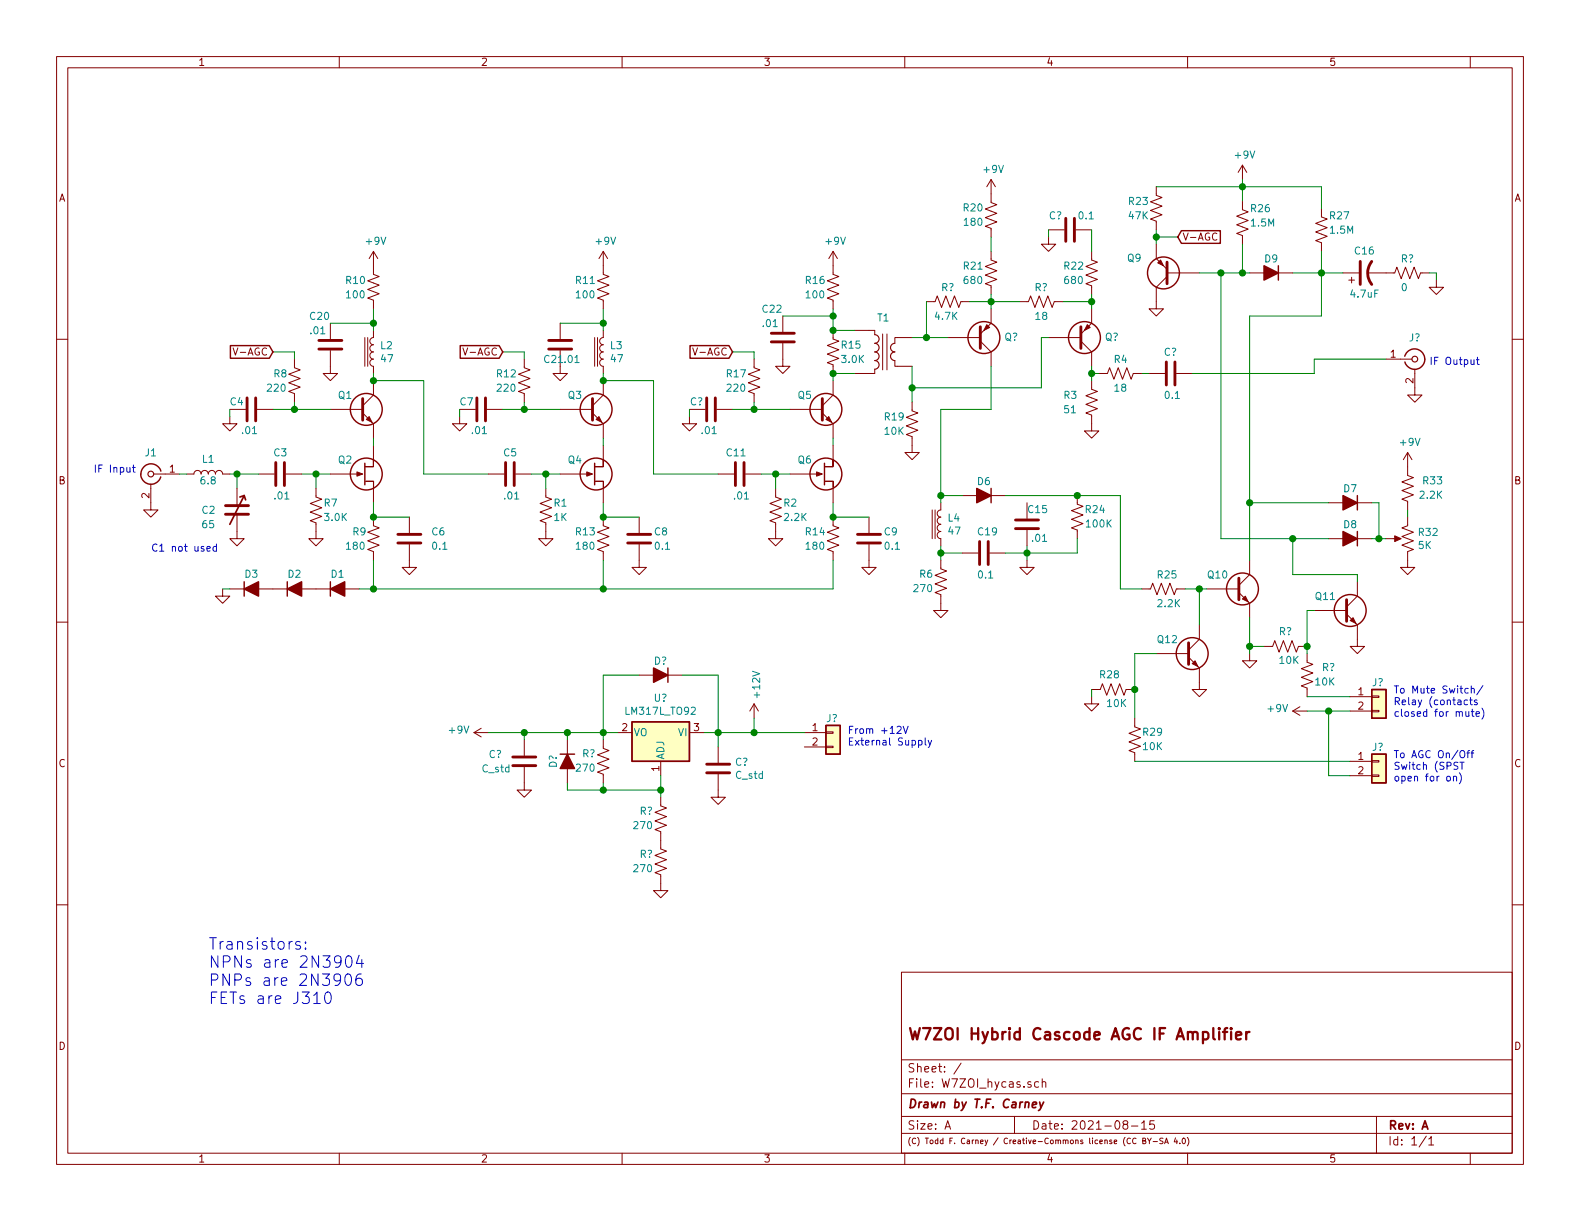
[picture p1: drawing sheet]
<svg xmlns="http://www.w3.org/2000/svg" width="279mm" height="216mm" viewBox="0 0 279 216" stroke-linecap="round" stroke-linejoin="round" font-family="sans-serif">
<g fill="none" stroke="#840000" stroke-width=".18">
<path d="M10 10h259.4v195.9h-259.4zM12 12h255.4v191.9h-255.4zM60 10v2M110 10v2M160 10v2M210 10v2M260 10v2M175.3 31.8v4l1 .4-2.1 .8 2.1 .7-2.1 .8 2.1 .7-2.1 .8 1.1 .4v1.5M175.3 31.8l-.8 1.2M175.3 31.8l.7 1.2M204.5 33v1.5l1 .4-2 .8 2 .7-2 .8 2 .8-2 .7 1 .4v1.5M219.7 35.6v1.5l1 .4-2 .7 2 .8-2 .8 2 .7-2 .8 1 .4v1.5"/>
<path d="M219.7 29.2v2.6M219.7 29.2l-.8 1.3M219.7 29.2l.8 1.3M233.7 36.8v1.6l1 .3-2 .8 2 .8-2 .7 2 .8-2 .7 1 .4v1.6M10 60h2M58.4 57.2v2.7M64.5 59.7v5.1M65 59.7v5.1M66 44.5v4l1.1 .4-2.1 .8 2.1 .7-2.1 .8 2.1 .7-2.1 .8 1 .4v1.5M66 58.4v1.3a.63 .63 0 0 0-.6 .6 .63 .63 0 0 0 .6 .7 .63 .63 0 0 0-.6 .6 .63 .63 0 0 0 .6 .6 .63 .63 0 0 0-.6 .7 .63 .63 0 0 0 .6 .6 .63 .63 0 0 0-.6 .6 .63 .63 0 0 0 .6 .7v1.2M66 44.5l-.7 1.2M66 44.5l.8 1.2"/>
<path d="M99.1 57.2v2.7M105.2 59.7v5.1M105.7 59.7v5.1M106.7 44.5v4l1 .4-2 .8 2 .7-2 .8 2 .7-2 .8 1 .4v1.5M106.7 58.4v1.3a.63 .63 0 0 0-.7 .6 .63 .63 0 0 0 .7 .7 .63 .63 0 0 0-.7 .6 .63 .63 0 0 0 .7 .6 .63 .63 0 0 0-.7 .7 .63 .63 0 0 0 .7 .6 .63 .63 0 0 0-.7 .6 .63 .63 0 0 0 .7 .7v1.2M106.7 44.5l-.8 1.2M106.7 44.5l.7 1.2M138.4 55.9v2.8M147.3 58.4v1.5l1 .4-2 .8 2 .7-2 .8 2 .8-2 .7 1 .4v1.5M147.3 44.5v4l1 .4-2 .8 2 .7-2 .8 2 .7-2 .8 1 .4v1.5M147.3 44.5l-.7 1.2M147.3 44.5l.8 1.2"/>
<path d="M151.1 58.4h3.6v.8M156.1 59.1v6.3M156.8 59.1v6.3M161.3 59.7h-3.1v1M163.8 53.3h1.6l.3-1 .8 2.1 .8-2.1 .7 2.1 .8-2.1 .7 2.1 .4-1.1h1.5M167.6 59.7h5.8M175.3 54.6v2.6l-1.9 1.9M175.3 44.5v1.5l1 .4-2.1 .7 2.1 .8-2.1 .7 2.1 .8-2.1 .8 1.1 .3v1.6M180.3 53.3h1.6l.3-1 .8 2.1 .8-2.1 .7 2.1 .8-2.1 .8 2.1 .3-1.1h1.6M185.4 41.9v1.3h1.3l-1.3 1.3-1.3-1.3h1.3M185.4 40.6h2.8M185.4 59.7h5.7"/>
<path d="M190.2 40.6h2.8M193 44.5v1.5l1.1 .4-2.1 .7 2.1 .8-2.1 .7 2.1 .8-2.1 .8 1 .3v1.6M193 54.6v2.6l-1.9 1.9M204.5 43.2v2.5l1.9 1.9M206.4 48.9l-1.9 1.9v3.8h1.2l-1.2 1.3-1.3-1.3h1.3M206.4 48.3h5.7M221 48.3h7.6M237.5 48.3h2.8M238.5 49.5h1M239 49v1M241.8 48.3h4.8l.4-1.1 .8 2.1 .7-2.1 .8 2.1 .8-2.1 .7 2.1 .4-1h1.5M254 49.5v1.3h1.3l-1.3 1.3-1.3-1.3h1.3"/>
<path d="M267.4 60h2M40.6 73.7v1.2h1.3l-1.3 1.3-1.2-1.3h1.2M40.6 72.4h2.8M45.5 72.4h2.8M52.1 63.5v1.5l1 .4-2 .8 2 .7-2 .8 2 .8-2 .7 1 .4v1.5M58.4 62v4h1.3l-1.3 1.3-1.3-1.3h1.3M58.4 72.4h5.7M64.1 73l1.9 1.9v2.6M66 67.3v2.6l-1.9 1.9M66 78.7v2.6M81.3 73.7v1.2h1.2l-1.2 1.3-1.3-1.3h1.3M81.3 72.4h2.8"/>
<path d="M86.1 72.4h2.8M92.7 63.5v1.5l1 .4-2 .8 2 .7-2 .8 2 .8-2 .7 1 .4v1.5M99.1 62v4h1.2l-1.2 1.3-1.3-1.3h1.3M99.1 72.4h5.7M104.8 73l1.9 1.9v2.6M106.7 67.3v2.6l-1.9 1.9M106.7 78.7v2.6M121.9 73.7v1.2h1.3l-1.3 1.3-1.3-1.3h1.3M121.9 72.4h2.8M126.7 72.4h2.8M133.3 63.5v1.5l1.1 .4-2.1 .8 2.1 .7-2.1 .8 2.1 .8-2.1 .7 1 .4v1.5M138.4 60.7v4.1h1.3l-1.3 1.2-1.2-1.2h1.2"/>
<path d="M139.7 72.4h5.7M145.4 73l1.9 1.9v2.6M147.3 67.3v2.6l-1.9 1.9M147.3 78.7v2.6M154.7 65.3v.7h-3.6M158.2 63.8v1h3.1M161.3 71.1v1.5l1 .4-2 .8 2 .7-2 .8 2 .8-2 .7 1 .4v2.8h1.3l-1.3 1.3-1.3-1.3h1.3M173.4 60.3l1.9 1.9v2.6M191.1 60.3l1.9 1.9v2.6M193 67.3v1.5l1.1 .4-2.1 .8 2.1 .7-2.1 .8 2.1 .8-2.1 .7 1 .4v2.8h1.3l-1.3 1.3-1.2-1.3h1.2M194.3 66h1.5l.4-1 .8 2.1 .7-2.1 .8 2.1 .8-2.1 .7 2.1 .4-1.1h1.5M203.2 66h2.8"/>
<path d="M208 66h2.8M245.1 63.5h4.6M250.2 65.3v4.6h1.3l-1.3 1.2-1.3-1.2h1.3M26.7 85.6v4.6h1.2l-1.2 1.2-1.3-1.2h1.3M27.2 83.8h4.5M33 83.8h1.3a.63 .63 0 0 1 .6-.6 .63 .63 0 0 1 .7 .6 .63 .63 0 0 1 .6-.6 .63 .63 0 0 1 .6 .6 .63 .63 0 0 1 .7-.6 .63 .63 0 0 1 .6 .6 .63 .63 0 0 1 .6-.6 .63 .63 0 0 1 .7 .6h1.2M41.9 90.9v4.4h1.3l-1.3 1.2-1.3-1.2h1.3M41.9 86.4v3M45.7 83.8h2.8M50.5 83.8h2.8M55.9 86.4v1.5l1 .4-2 .7 2 .8-2 .8 2 .7-2 .8 1 .4v2.8h1.2l-1.2 1.2-1.3-1.2h1.3M58.4 83.8h5.4"/>
<path d="M64.6 82.5l1.4 .1zM64.6 85.1h1.5zM66 81.2v1.3zM66 85.1l.1 1.1zM66 91.4v1.6l1.1 .3-2.1 .8 2.1 .8-2.1 .7 2.1 .8-2.1 .8 1 .3v1.6M66 86.4v2.5M72.4 96.3v4h1.3l-1.3 1.3-1.3-1.3h1.3M72.4 91.4v2.8M86.4 83.8h2.8M91.2 83.8h2.8M96.5 86.4v1.5l1 .4-2 .7 2 .8-2 .8 2 .7-2 .8 1 .4v2.8h1.3l-1.3 1.2-1.3-1.2h1.3M99.1 83.8h5.3"/>
<path d="M105.2 82.5l1.5 .1zM105.3 85.1h1.4zM106.7 81.2v1.3zM106.7 85.1v1.1zM106.7 91.4v1.6l1 .3-2 .8 2 .8-2 .7 2 .8-2 .8 1 .3v1.6M106.7 86.4v2.5M113 96.3v4h1.3l-1.3 1.3-1.2-1.3h1.2M113 91.4v2.8M127 83.8h2.8M131.8 83.8h2.8M137.2 86.4v1.5l1 .4-2.1 .7 2.1 .8-2.1 .8 2.1 .7-2.1 .8 1.1 .4v2.8h1.2l-1.2 1.2-1.3-1.2h1.3M139.7 83.8h5.3"/>
<path d="M145.9 82.5l1.4 .1zM145.9 85.1h1.4zM147.3 81.2v1.3zM147.3 85.1v1.1zM147.3 91.4v1.6l1 .3-2 .8 2 .8-2 .7 2 .8-2 .8 1 .3v1.6M147.3 86.4v2.5M153.7 96.3v4h1.2l-1.2 1.3-1.3-1.3h1.3M153.7 91.4v2.8M164.8 90.2v5.1M165.4 90.2v5.1M166.4 88.9v1.3a.63 .63 0 0 0-.7 .6 .63 .63 0 0 0 .7 .6 .63 .63 0 0 0-.7 .7 .63 .63 0 0 0 .7 .6 .63 .63 0 0 0-.7 .6 .63 .63 0 0 0 .7 .7 .63 .63 0 0 0-.7 .6 .63 .63 0 0 0 .7 .7v1.2M166.4 99.1v1.5l1 .4-2 .7 2 .8-2 .8 2 .7-2 .8 1 .4v2.8h1.2l-1.2 1.2-1.3-1.2h1.3"/>
<path d="M170.2 97.8h2.8M170.2 87.6h7.6M175 97.8h2.8M181.6 99.1v1.2h1.3l-1.3 1.3-1.3-1.3h1.3M181.6 88.9v2.8M181.6 93.7v2.8M190.5 87.6v1.6l1 .3-2 .8 2 .8-2 .7 2 .8-2 .7 1 .4v1.6M221 99.1v2.5l-1.9 1.9M234.9 88.9h7.7M234.9 95.3h7.7M245.1 95.3h2.3M248.9 80v4.1l1 .4-2 .7 2 .8-2 .7 2 .8-2 .8 1 .3v1.6"/>
<path d="M248.9 91.4v1.6l-1 .3 2 .8-2 .8 2 .7-2 .8 2 .8-1 .3v2.8h1.3l-1.3 1.3-1.3-1.3h1.3M248.9 80l-.7 1.3M248.9 80l.8 1.3M10 110h2M39.4 104.1v1.3h-1.3l1.3 1.3 1.2-1.3h-1.2M40.6 104.1h22.9M113 119.4h7.6M201.9 104.1h1.6l.3-1 .8 2.1 .8-2.1 .7 2.1 .8-2.1 .7 2.1 .4-1.1h1.5M204.5 115.6h5.7M210.2 116.2l1.9 1.9v3.8h1.3l-1.3 1.3-1.3-1.3h1.3M212.1 110.5v2.5l-1.9 1.9M213.4 104.1h5.7"/>
<path d="M219.1 104.8l1.9 1.9v2.5M221 115.6v1.2h1.2l-1.2 1.3-1.3-1.3h1.3M223.5 114.3h1.5l.4-1 .8 2 .7-2 .8 2 .8-2 .7 2 .4-1h1.5M231.1 115.6v1.5l1.1 .4-2.1 .7 2.1 .8-2.1 .8 2.1 .7-2.1 .8 1 .4v1.5M232.4 108h5.7M238.1 108.6l1.9 1.9v3.8h1.3l-1.3 1.3-1.2-1.3h1.2M240 102.9v2.5l-1.9 1.9M267.4 110h2M83.8 129.5h2.6M83.8 129.5l1.3 .8M85.1 128.8l-1.3 .7M92.7 135.6v4.1h1.3l-1.3 1.3-1.3-1.3h1.3"/>
<path d="M92.7 130.8v2.8M100.3 130.8v7.6M106.7 130.8v1.5l1 .4-2 .8 2 .7-2 .8 2 .8-2 .7 1 .4v1.5M109.2 129.5h2.6M116.8 134.6v2.6M121.9 129.5h2.6M127 136.9v4.1h1.3l-1.3 1.2-1.3-1.2h1.3M127 132.1v2.8M133.3 124.5l-.7 1.2M133.3 124.5v2.5M133.3 124.5l.8 1.2M142.2 129.5h3.8"/>
<path d="M142.2 132.1h3.8M146 132h1.3v.2h-1.3zM146 129.4h1.3v.3h-1.3zM193 121.9h1.6l.3-1 .8 2 .8-2 .7 2 .8-2 .8 2 .3-1h1.6M193 123.2v1.3h1.3l-1.3 1.2-1.2-1.2h1.2M200.7 127v1.5l1 .4-2.1 .8 2.1 .7-2.1 .8 2.1 .8-2.1 .7 1.1 .4v1.5M228.6 125.7h2.5M228.6 125.7l1.3 .8M229.9 125l-1.3 .7M238.8 123.2h3.8M238.8 125.7h3.8M238.8 134.6h3.8"/>
<path d="M238.8 137.2h3.8M242.6 125.6h1.2v.3h-1.2zM242.6 123.1h1.2v.2h-1.2zM242.6 137h1.2v.3h-1.2zM242.6 134.5h1.2v.2h-1.2zM10 160h2M116.8 141v1.5l1.1 .4-2.1 .7 2.1 .8-2.1 .8 2.1 .7-2.1 .8 1 .4v3l1.1 .4-2.1 .8 2.1 .7-2.1 .8 2.1 .7-2.1 .8 1 .4v2.8h1.3l-1.3 1.3-1.2-1.3h1.2M267.4 160h2M159.4 171.9h108v32h-108zM159.4 197.4h108M159.4 193.4h108M159.4 187.4h108"/>
<path d="M167.1 199.7l.5-1.5 .5 1.5M167.2 199.2h.8M170 188l-1.3 1.9M179.4 197.4v3M183.7 191.3h-.5l-.2 .2v.6l.2 .2 .5-.1M184.3 191.4l.2-.1h.4v1M184.3 190.8v1.5M198.9 198.8l-.3-.3 .1-.2a.48 .48 0 0 1 .6-.1l.1 .3-.1 .3-.6 .1a.48 .48 0 0 0 0 .6l.2 .2 .5-.2v-.4l-.2-.3M200.1 199.1h1.1M201.9 198.6l.4-.4v1.5M201.9 199.7h.8M204.1 198.2h-.7l-.1 .7 .2-.1h.5l.2 .2-.1 .5-.2 .2-.6-.2"/>
<path d="M243.4 197.4v6.5M60 203.9v2M110 203.9v2M159.4 200.4h108M160 203.9v2M200.9 201.3h-.1a.44 .44 0 0 0-.5 .4 .44 .44 0 0 0 .6 .4M202.1 201.7h.4v-.4l-.4-.1v1h.3l.2-.3-.2-.2M202.9 201.2l.4 .6 .3-.6M203.3 201.8v.4M203.9 201.9h.8M205.7 201.3h-.6a.41 .41 0 0 0 .5 .6v.3h-.5M205.9 202.2l.4-1 .3 1"/>
<path d="M206 202h.5M207.9 201.2l-.3 .7h.7M208.1 201.6v.6M208.6 202.1v.1M209.1 201.3l.2-.1a.48 .48 0 0 1 .3 .6 .48 .48 0 0 1-.4 .4l-.2-.3zM210 201.1a1.13 1.13 0 0 1 0 1.5M210 203.9v2M252.2 200.9l-1.2 1.9M252.7 201.4l.4-.4v1.5M252.7 202.5h.8M260 203.9v2"/>
</g>
<path d="M43.2 87.6l-2.6 5.1M43.2 87.6l-.8 .3M43.2 87.6l.2 .8M182.6 195.4l.7-.2v-.3h-.6l-.2 .8 .2 .2 .5-.1M183.8 194.9l.3 1M184.6 194.9l-.7 1.3-.3 .2" fill="none" stroke="#840000" stroke-width=".3"/>
<path d="M215.6 181.8l-.1 .1 .1 .1 .1-.1-.1-.1v.2M215.6 182.5v1.3M216.3 182.5h.7M217 181.8l-.4 .1v.2v1.7M217.7 181.8l-.1 .1 .1 .1 .1-.1-.1-.1v.2M217.7 182.5v1.3M218.6 183.1l.9-.2-.1-.4h-.6h-.2v.3v.9l.2 .1 .6-.1M220.4 182.5v1.3M221 182.5a.49 .49 0 0 0-.6 .4" fill="none" stroke="#840000" stroke-width=".41"/>
<g fill="none" stroke="#840000" stroke-width=".51">
<path d="M188.5 38.6v4.1M190 38.6v4.1M136.4 58.9h4.1M173.4 57.8v3.8M191.1 57.8v3.8M206.4 46.4v3.8M240.5 46.2v4.1M242.6 46.2a3.3 3.3 0 0 0 0 4.1M43.7 70.4v4M45.2 70.4v4M56.4 61.7h4.1M56.4 60.2h4.1"/>
<path d="M64.1 70.5v3.8M84.3 70.4v4M85.9 70.4v4M97 61.7h4.1M97 60.2h4.1M104.8 70.5v3.8M125 70.4v4M126.5 70.4v4M136.4 60.5h4.1M145.4 70.5v3.8M206.2 64v4.1M207.8 64v4.1"/>
<path d="M39.9 90.9h4M39.9 89.4h4M48.8 81.8v4.1M50.3 81.8v4.1M70.4 96h4M70.4 94.5h4M89.4 81.8v4.1M90.9 81.8v4.1M111 96h4.1M111 94.5h4.1M130 81.8v4.1M131.6 81.8v4.1"/>
<path d="M151.6 96h4.1M151.6 94.5h4.1M173.2 95.8v4M174.8 95.8v4M179.6 91.9h4M179.6 93.5h4M210.2 113.7v3.8M219.1 102.2v3.8M238.1 106v3.9M90.7 135.4h4M90.7 133.9h4M125 136.7h4"/>
<path d="M125 135.1h4"/>
</g>
<g fill="none" stroke="#840000" stroke-width=".25">
<path d="M208.9 40.8h6.9v2.2h-6.9l-.6-1.1zM226.1 47v2.5M40.7 61.1h6.9l.7 1.1-.7 1.1h-6.9zM81.4 61.1h6.9l.6 1.1-.6 1.1h-6.9zM122 61.1h6.9l.6 1.1-.6 1.1h-6.9zM248.4 63a1.8 1.8 0 0 1 2.8-1 1.8 1.8 0 0 1 0 2.9 1.8 1.8 0 0 1-2.8-.9M24.9 83.8a1.8 1.8 0 0 0 1.5 1.8 1.8 1.8 0 0 0 2-1.3M28.4 83.3a1.8 1.8 0 0 0-1.9-1.3 1.8 1.8 0 0 0-1.6 1.8M64.5 81.9v3.8M105.2 81.9v3.8M145.8 81.9v3.8M175.3 86.4v2.5"/>
<path d="M240 87.6v2.6M240 94v2.5M43.2 102.9v2.5M50.8 102.9v2.5M58.4 102.9v2.5M118.1 118.1v2.6M99.1 133.4h2.5M111.8 127.6h10.1v7h-10.1zM146 128.3h2.6v5.1h-2.6zM242.6 121.9h2.5v5.1h-2.5zM242.6 133.4h2.5v5h-2.5z"/>
<circle cx="174" cy="59.7" r="2.82"/>
<circle cx="191.8" cy="59.7" r="2.82"/>
<circle cx="205.7" cy="48.3" r="2.82"/>
<circle cx="64.8" cy="72.4" r="2.82"/>
<circle cx="105.4" cy="72.4" r="2.82"/>
<circle cx="146" cy="72.4" r="2.82"/>
<circle cx="64.8" cy="83.8" r="2.82"/>
<circle cx="105.4" cy="83.8" r="2.82"/>
<circle cx="146" cy="83.8" r="2.82"/>
<circle cx="210.8" cy="115.6" r="2.82"/>
<circle cx="219.7" cy="104.1" r="2.82"/>
<circle cx="238.8" cy="107.9" r="2.82"/>
</g>
<g fill="none" stroke="#840000" stroke-width=".2">
<path d="M154.7 59.2a.76 .76 0 0 1 .7 .7 .76 .76 0 0 1-.7 .8 .76 .76 0 0 1 .7 .8 .76 .76 0 0 1-.7 .7 .76 .76 0 0 1 .7 .8 .76 .76 0 0 1-.7 .8 .76 .76 0 0 1 .7 .7 .76 .76 0 0 1-.7 .8M158.2 60.7a.76 .76 0 0 0-.7 .8 .76 .76 0 0 0 .7 .7 .76 .76 0 0 0-.7 .8 .76 .76 0 0 0 .7 .8"/>
<circle cx="250.2" cy="63.5" r=".51"/>
<circle cx="26.7" cy="83.8" r=".51"/>
</g>
<g fill="#840000" stroke="#840000" stroke-width=".25">
<path d="M172.7 86.4l2.6 1.2-2.6 1.3z"/>
<path d="M58.4 104.1l2.6-1.2v2.5z"/>
<path d="M50.8 104.1l2.5-1.2v2.5z"/>
<path d="M43.2 104.1l2.5-1.2v2.5z"/>
<path d="M115.6 118.1l2.5 1.3-2.5 1.3z"/>
<path d="M100.3 133.4l1.3 2.5h-2.5z"/>
<path d="M223.5 47l2.6 1.3-2.6 1.2z"/>
<path d="M237.5 87.6l2.5 1.3-2.5 1.3z"/>
<path d="M237.5 94l2.5 1.3-2.5 1.2z"/>
</g>
<g fill="#840000" stroke="#840000" stroke-width=".18">
<path d="M219.7 105.9l.5-.5 .5 1z"/>
<path d="M210.8 117.3l.5-.5 .5 1.1z"/>
<path d="M174.5 57.4l.5 .5-1 .5z"/>
<path d="M192.3 57.4l.5 .5-1 .5z"/>
<path d="M204.7 46.5l.5-.5 .5 1z"/>
<path d="M238.8 109.7l.5-.5 .5 1z"/>
<path d="M63.1 83.4l1 .4-1 .4z"/>
<path d="M246.6 94.7l1.2 .6-1.2 .5z"/>
<path d="M146 74.2l.6-.5 .5 1z"/>
<path d="M144.4 83.4l1 .4-1 .4z"/>
<path d="M105.9 73.7l.5 1-1-.5z"/>
<path d="M103.8 83.4l1 .4-1 .4z"/>
<path d="M65.3 73.7l.5 1-1-.5z"/>
</g>
<g fill="#ffffc2" stroke="#ffffc2" stroke-width=".18">
<path d="M242.6 121.9h2.5v5.1h-2.5z"/>
<path d="M111.8 127.6h10.1v7h-10.1z"/>
<path d="M146 128.3h2.6v5.1h-2.6z"/>
<path d="M242.6 133.4h2.5v5h-2.5z"/>
</g>
<g fill="none" stroke="#008400" stroke-width=".18">
<path d="M204.5 33h29.2v3.8M219.7 31.8v3.8M58.4 57.2h7.6M66 54.6v3.8M99.1 57.2h7.6M106.7 54.6v3.8M138.4 55.9h8.9M147.3 54.6v3.8h3.8M161.3 59.7h6.3M163.8 53.3v6.4M171.4 53.3h8.9M175.3 41.9v2.6"/>
<path d="M175.3 52.1v2.5M185.4 40.6v1.3M185.4 59.7h-1.3v8.9h-22.8M188 53.3h5M193 40.6v3.9M193 52.1v2.5M204.5 40.6v2.6M204.5 41.9h3.8M212.1 48.3h8.9M215.9 48.3v47h19M219.7 43.2v5.1M228.6 48.3h8.9"/>
<path d="M233.7 44.5v11.4h-12.7v43.2M252.7 48.3h1.3v1.2M40.6 72.4v1.3M48.3 72.4h10.1M48.3 62.2h3.8v1.3M52.1 71.1v1.3M66 66v1.3h8.9v16.5h11.5M66 77.5v1.2M81.3 72.4v1.3M88.9 72.4h10.2M88.9 62.2h3.8v1.3M92.7 71.1v1.3"/>
<path d="M106.7 66v1.3h8.9v16.5h11.4M106.7 77.5v1.2M121.9 72.4v1.3M129.5 72.4h10.2M129.5 62.2h3.8v1.3M133.3 71.1v1.3M147.3 77.5v1.2M151.1 66h-3.8v1.3M161.3 64.8v6.3M175.3 64.8v7.6h-8.9v16.5M193 64.8v2.5M193 66h1.3"/>
<path d="M201.9 66h1.3M245.1 63.5h-12.7v2.5h-21.6M31.7 83.8h1.3M40.6 83.8h5.1M41.9 83.8v2.6M53.3 83.8h5.1M55.9 83.8v2.6M66 88.9v2.5h6.4M66 99.1v5M94 83.8h5.1M96.5 83.8v2.6M106.7 88.9v2.5h6.3"/>
<path d="M106.7 99.1v5M134.6 83.8h5.1M137.2 83.8v2.6M147.3 99.1v5h-83.8M147.3 88.9v2.5h6.4M166.4 96.5v2.6M166.4 97.8h3.8M166.4 87.6h3.8M177.8 87.6h20.3v16.5h3.8M181.6 96.5v2.6M190.5 95.3v2.5h-12.7M221 88.9h13.9"/>
<path d="M228.6 95.3v6.3h11.4v1.3M242.6 95.3h2.5M242.6 88.9h1.2v6.4M248.9 90.2v1.2M39.4 104.1h1.2M113 119.4h-6.3v11.4M120.6 119.4h6.4v12.7M204.5 115.6h-3.8v11.4M209.5 104.1h3.9M212.1 104.1v6.4M221 109.2v6.4M221 114.3h2.5"/>
<path d="M232.4 108h-1.3v7.6M86.4 129.5h22.8M92.7 129.5v1.3M100.3 138.4v1.3h16.5M100.3 129.5v1.3M106.7 138.4v1.3M116.8 137.2v3.8M124.5 129.5h17.7M133.3 127v2.5M193 121.9v1.3M200.7 134.6h38.1M231.1 125.7h7.7"/>
<path d="M231.1 123.2h7.7M234.9 125.7v11.5h3.9"/>
</g>
<g fill="none" stroke="#0000c2" stroke-width=".18">
<path d="M261.1 63.6h.5M261.3 63.2v1.1l.3 .1M23.4 82.7h.5M23.6 82.2v1.1l.3 .2M36.6 97l.6-.1-.1-.2-.3-.1-.2 .2 .1 .6h.4M38.3 96.7l-.4-.1-.2 .3 .1 .5h.5M38.3 96.2v1.3M158.6 128.5l.5-.1 .2 .1 .1 .3-.1 .2-.7 .7h.8M159.7 128.4l.4 1.3 .5-1.3M162.4 131l.4-.1 .2 .2-.1 .6h-.5M163.6 130.5v1.1l.2 .1M164.1 130.9l.3 .8"/>
<path d="M164.7 130.9l-.4 1.2-.2 .1M255.9 137.3h.3l.3 .2-.1 .5-.3 .1-.2-.1zM257 137.4l.2-.1h.3l.1 .8M257 137.3v.8M258.1 136.7a1.47 1.47 0 0 1 0 1.9M258.2 134.8h.7M258.5 134.8v1.2M259.2 125.8l.1 .8 .3 .1 .1-.2M259.4 133.1h.5M259.5 123.8h-.3l-.3 .2 .1 .6h.5M259.7 125.8v.9M259.9 132.7l-.3 .2v1.1"/>
<path d="M259.9 123.8h.4M260 123.3v1.1l.3 .2M260.1 133.1h.5M260.2 121.8l.1-.1 .4 .1v.8M260.2 121.3v1.3M260.2 125.8h.5M260.3 125.4v1.1l.4 .2M260.6 132.7l-.3 .2v1.1M261 126.2l.6-.1v-.2l-.4-.1-.2 .2 .1 .6h.5M261.2 123.8h-.3l-.2 .2 .1 .1 .4 .2v.3h-.5M262.1 125.2a1.47 1.47 0 0 1 0 2M262.2 121.2l-1.1 1.7"/>
<path d="M53.1 166.6a.49 .49 0 0 0-.8 .2l.1 .3 .5 .1 .3 .2-.1 .3-.2 .1-.6-.1M54 167.6l.1 .1-.1 .1-.1-.1 .1-.1v.2M54 166.6l.1 .1-.1 .1-.1-.1 .1-.1v.2M55.5 177.4h1.1M57.6 175.6a.49 .49 0 0 1 .5-.2 .49 .49 0 0 1 .4 .4 1.07 1.07 0 0 1-.6 1.6 1.28 1.28 0 0 1-.3-1.8zM61.2 172.4a.49 .49 0 0 1 .5-.2 .49 .49 0 0 1 .4 .4 1.07 1.07 0 0 1-.6 1.6 1.28 1.28 0 0 1-.3-1.8zM61.3 169.2a.49 .49 0 0 1 .5-.2 .49 .49 0 0 1 .4 .4 1.07 1.07 0 0 1-.6 1.6 1.28 1.28 0 0 1-.3-1.8zM63.5 168.9l-.5 1.5h1.3M63.9 172.2a.83 .83 0 0 0-1 .9v.7l.2 .3 .6 .1 .3-.2 .1-.6-.2-.3-.6-.1-.4 .4M64 169.7v1.3"/>
</g>
<g fill="#008400" stroke="#008400" stroke-width=".25">
<circle cx="100.3" cy="129.5" r=".51"/>
<circle cx="147.3" cy="58.4" r=".51"/>
<circle cx="181.6" cy="97.8" r=".51"/>
<circle cx="96.5" cy="83.8" r=".51"/>
<circle cx="106.7" cy="129.5" r=".51"/>
<circle cx="116.8" cy="139.7" r=".51"/>
<circle cx="106.7" cy="67.3" r=".51"/>
<circle cx="106.7" cy="139.7" r=".51"/>
<circle cx="190.5" cy="87.6" r=".51"/>
<circle cx="66" cy="67.3" r=".51"/>
<circle cx="200.7" cy="121.9" r=".51"/>
<circle cx="127" cy="129.5" r=".51"/>
<circle cx="147.3" cy="55.9" r=".51"/>
<circle cx="92.7" cy="129.5" r=".51"/>
<circle cx="133.4" cy="129.5" r=".51"/>
<circle cx="212.1" cy="104.1" r=".51"/>
<circle cx="133.4" cy="72.4" r=".51"/>
<circle cx="219.7" cy="48.3" r=".51"/>
<circle cx="243.8" cy="95.3" r=".51"/>
<circle cx="163.8" cy="59.7" r=".51"/>
<circle cx="92.7" cy="72.4" r=".51"/>
<circle cx="215.9" cy="48.3" r=".51"/>
<circle cx="175.3" cy="53.3" r=".51"/>
<circle cx="221" cy="88.9" r=".51"/>
<circle cx="166.4" cy="87.6" r=".51"/>
<circle cx="166.4" cy="97.8" r=".51"/>
<circle cx="52.1" cy="72.4" r=".51"/>
<circle cx="231.1" cy="114.3" r=".51"/>
<circle cx="66" cy="91.4" r=".51"/>
<circle cx="106.7" cy="57.2" r=".51"/>
<circle cx="233.7" cy="48.3" r=".51"/>
<circle cx="66" cy="104.1" r=".51"/>
<circle cx="221" cy="114.3" r=".51"/>
<circle cx="147.3" cy="66" r=".51"/>
<circle cx="106.7" cy="104.1" r=".51"/>
<circle cx="161.3" cy="68.6" r=".51"/>
<circle cx="228.6" cy="95.3" r=".51"/>
<circle cx="235" cy="125.7" r=".51"/>
<circle cx="219.7" cy="33" r=".51"/>
<circle cx="41.9" cy="83.8" r=".51"/>
<circle cx="106.7" cy="91.4" r=".51"/>
<circle cx="137.2" cy="83.8" r=".51"/>
<circle cx="193" cy="53.3" r=".51"/>
<circle cx="66" cy="57.2" r=".51"/>
<circle cx="55.9" cy="83.8" r=".51"/>
<circle cx="193" cy="66" r=".51"/>
<circle cx="204.5" cy="41.9" r=".51"/>
<circle cx="147.3" cy="91.4" r=".51"/>
</g>
<g font-size="2.8" fill="#0000c2">
<text x="36.8" y="167.9">Transistors:</text>
<text x="36.8" y="171.1">NPNs are 2N3904</text>
<text x="36.8" y="174.3">PNPs are 2N3906</text>
<text x="36.8" y="177.5">FETs are J310</text>
</g>
<text font-size="2.8" fill="#840000" x="160.4" y="183.9">W7ZOI Hybrid Cascode AGC IF Amplifier</text>
<g font-size="2.1" fill="#840000">
<text x="160.4" y="189.6">Sheet: /</text>
<text x="160.4" y="195.9">Drawn by T.F. Carney</text>
<text x="160.4" y="192.3">File: W7ZOI_hycas.sch</text>
<text x="160.4" y="199.7">Size: A</text>
<text x="182.4" y="199.7">Date: 2021-08-15</text>
<text x="245.4" y="199.7">Rev: A</text>
<text x="245.4" y="202.5">Id: 1/1</text>
</g>
<g font-size="1.8" fill="#840000">
<text x="35" y="11.6">1</text>
<text x="85" y="11.6">2</text>
<text x="135" y="11.6">3</text>
<text x="185" y="11.6">4</text>
<text x="235" y="11.6">5</text>
<text x="10.4" y="35.6">A</text>
<text x="267.8" y="35.6">A</text>
<text x="209.1" y="42.5">V-AGC</text>
<text x="41.8" y="62.9">V-AGC</text>
<text x="82.4" y="62.9">V-AGC</text>
<text x="123.1" y="62.9">V-AGC</text>
<text x="245.9" y="63.2">1</text>
<text x="249.9" y="67.8" transform="rotate(-90 249.9 67.8)">2</text>
<text x="30" y="83.6">1</text>
<text x="10.4" y="85.6">B</text>
<text x="26.4" y="88.1" transform="rotate(-90 26.4 88.1)">2</text>
<text x="267.8" y="85.6">B</text>
<text x="240.2" y="122.9">1</text>
<text x="240.2" y="125.5">2</text>
<text x="110" y="129.3">2</text>
<text x="122.7" y="129.3">3</text>
<text x="143.7" y="129.3">1</text>
<text x="143.7" y="131.8">2</text>
<text x="10.4" y="135.6">C</text>
<text x="116.6" y="136.4" transform="rotate(-90 116.6 136.4)">1</text>
<text x="240.2" y="134.4">1</text>
<text x="240.2" y="136.9">2</text>
<text x="267.8" y="135.6">C</text>
<text x="10.4" y="185.6">D</text>
<text x="267.8" y="185.6">D</text>
<text x="35" y="205.5">1</text>
<text x="85" y="205.5">2</text>
<text x="135" y="205.5">3</text>
<text x="185" y="205.5">4</text>
<text x="235" y="205.5">5</text>
</g>
<g font-size="1.8" fill="#008484">
<text x="218.5" y="28">+9V</text>
<text x="174" y="30.6">+9V</text>
<text x="170.4" y="37.4">R20</text>
<text x="170.6" y="39.9">180</text>
<text x="185.5" y="38.8">C?</text>
<text x="190.9" y="38.8">0.1</text>
<text x="199.7" y="36.2">R23</text>
<text x="199.7" y="38.8">47K</text>
<text x="221.3" y="37.5">R26</text>
<text x="221.3" y="40.1">1.5M</text>
<text x="235.2" y="38.8">R27</text>
<text x="235.3" y="41.3">1.5M</text>
<text x="64.8" y="43.3">+9V</text>
<text x="105.5" y="43.3">+9V</text>
<text x="146.1" y="43.3">+9V</text>
<text x="170.5" y="47.7">R21</text>
<text x="188.2" y="47.7">R22</text>
<text x="199.4" y="46.3">Q9</text>
<text x="223.7" y="46.4">D9</text>
<text x="239.6" y="45">C16</text>
<text x="247.7" y="46.4">R?</text>
<text x="61.2" y="50.2">R10</text>
<text x="61.4" y="52.8">100</text>
<text x="101.9" y="50.2">R11</text>
<text x="102" y="52.8">100</text>
<text x="142.5" y="50.2">R16</text>
<text x="142.6" y="52.8">100</text>
<text x="166.4" y="51.5">R?</text>
<text x="170.6" y="50.2">680</text>
<text x="183" y="51.5">R?</text>
<text x="188.4" y="50.2">680</text>
<text x="239" y="52.6">4.7uF</text>
<text x="247.9" y="51.5">0</text>
<text x="54.9" y="56.6">C20</text>
<text x="55" y="59.1">.01</text>
<text x="134.9" y="55.3">C22</text>
<text x="135" y="57.8">.01</text>
<text x="155.2" y="56.8">T1</text>
<text x="165.5" y="56.6">4.7K</text>
<text x="183.2" y="56.6">18</text>
<text x="67.3" y="61.7">L2</text>
<text x="67.5" y="64.1">47</text>
<text x="96.3" y="64.2">C21</text>
<text x="99.9" y="64.2">.01</text>
<text x="108" y="61.7">L3</text>
<text x="108.1" y="64.1">47</text>
<text x="148.9" y="61.6">R15</text>
<text x="148.9" y="64.2">3.0K</text>
<text x="177.6" y="60.2">Q?</text>
<text x="195.4" y="60.2">Q?</text>
<text x="197.1" y="64.2">R4</text>
<text x="205.8" y="62.9">C?</text>
<text x="249.2" y="60.4">J?</text>
<text x="40.7" y="71.7">C4</text>
<text x="47.4" y="69.3">220</text>
<text x="48.5" y="66.7">R8</text>
<text x="59.9" y="70.5">Q1</text>
<text x="81.4" y="71.7">C7</text>
<text x="87.9" y="66.7">R12</text>
<text x="88" y="69.3">220</text>
<text x="100.5" y="70.5">Q3</text>
<text x="122" y="71.7">C?</text>
<text x="128.5" y="66.7">R17</text>
<text x="128.7" y="69.3">220</text>
<text x="141.1" y="70.5">Q5</text>
<text x="188.2" y="70.5">R3</text>
<text x="197.2" y="69.3">18</text>
<text x="206.1" y="70.5">0.1</text>
<text x="42.9" y="76.8">.01</text>
<text x="83.5" y="76.8">.01</text>
<text x="124.2" y="76.8">.01</text>
<text x="156.5" y="74.3">R19</text>
<text x="156.5" y="76.9">10K</text>
<text x="188.3" y="73.1">51</text>
<text x="25.7" y="80.7">J1</text>
<text x="35.8" y="81.8">L1</text>
<text x="48.5" y="80.7">C3</text>
<text x="59.9" y="82">Q2</text>
<text x="89.1" y="80.7">C5</text>
<text x="100.5" y="82">Q4</text>
<text x="128.5" y="80.7">C11</text>
<text x="141.1" y="82">Q6</text>
<text x="247.7" y="78.8">+9V</text>
<text x="35.6" y="85.6">6.8</text>
<text x="48.6" y="88.3">.01</text>
<text x="57.4" y="89.6">R7</text>
<text x="89.3" y="88.3">.01</text>
<text x="98" y="89.6">R1</text>
<text x="129.9" y="88.3">.01</text>
<text x="138.6" y="89.6">R2</text>
<text x="172.9" y="85.8">D6</text>
<text x="237.6" y="87">D7</text>
<text x="251.2" y="88.2">2.2K</text>
<text x="251.7" y="85.6">R33</text>
<text x="35.8" y="90.9">C2</text>
<text x="35.9" y="93.4">65</text>
<text x="57.5" y="92.1">3.0K</text>
<text x="62.4" y="94.7">R9</text>
<text x="76.4" y="94.7">C6</text>
<text x="98" y="92.1">1K</text>
<text x="101.9" y="94.7">R13</text>
<text x="115.8" y="94.7">C8</text>
<text x="138.8" y="92.1">2.2K</text>
<text x="142.5" y="94.7">R14</text>
<text x="156.4" y="94.7">C9</text>
<text x="167.7" y="92.2">L4</text>
<text x="167.8" y="94.5">47</text>
<text x="173" y="94.7">C19</text>
<text x="181.9" y="90.7">C15</text>
<text x="182.6" y="95.8">.01</text>
<text x="192" y="90.7">R24</text>
<text x="192.2" y="93.3">100K</text>
<text x="237.6" y="93.4">D8</text>
<text x="250.9" y="94.8">R32</text>
<text x="61.4" y="97.2">180</text>
<text x="76.6" y="97.2">0.1</text>
<text x="102" y="97.2">180</text>
<text x="115.9" y="97.2">0.1</text>
<text x="142.6" y="97.2">180</text>
<text x="156.6" y="97.2">0.1</text>
<text x="250.9" y="97.1">5K</text>
<text x="43.3" y="102.2">D3</text>
<text x="51" y="102.2">D2</text>
<text x="58.6" y="102.2">D1</text>
<text x="161.7" y="104.7">270</text>
<text x="162.7" y="102.2">R6</text>
<text x="173.1" y="102.3">0.1</text>
<text x="204.7" y="102.3">R25</text>
<text x="204.8" y="107.4">2.2K</text>
<text x="213.6" y="102.3">Q10</text>
<text x="232.7" y="106.1">Q11</text>
<text x="204.7" y="113.7">Q12</text>
<text x="226.2" y="112.3">R?</text>
<text x="115.6" y="117.5">D?</text>
<text x="194.6" y="119.9">R28</text>
<text x="226.3" y="117.4">10K</text>
<text x="233.8" y="118.7">R?</text>
<text x="115.6" y="124.1">U?</text>
<text x="134.4" y="123.2" transform="rotate(-90 134.4 123.2)">+12V</text>
<text x="195.8" y="125">10K</text>
<text x="224.3" y="125.9">+9V</text>
<text x="232.7" y="121.2">10K</text>
<text x="242.6" y="121.3">J?</text>
<text x="79.5" y="129.7">+9V</text>
<text x="110.8" y="126.4">LM317L_TO92</text>
<text x="112" y="130.2">VO</text>
<text x="120" y="130.2">VI</text>
<text x="146.1" y="127.7">J?</text>
<text x="202.2" y="130.1">R29</text>
<text x="85.3" y="136.6">C_std</text>
<text x="86.4" y="134">C?</text>
<text x="98.5" y="135.8" transform="rotate(-90 98.5 135.8)">D?</text>
<text x="102" y="136.4">270</text>
<text x="103" y="133.9">R?</text>
<text x="117.5" y="134.4" transform="rotate(-90 117.5 134.4)">ADJ</text>
<text x="130" y="135.4">C?</text>
<text x="130.1" y="137.7">C_std</text>
<text x="202.2" y="132.6">10K</text>
<text x="242.6" y="132.8">J?</text>
<text x="112.2" y="146.6">270</text>
<text x="113.1" y="144.1">R?</text>
<text x="112.2" y="154.2">270</text>
<text x="113.1" y="151.7">R?</text>
</g>
<g font-size="1.8" fill="#0000c2">
<text x="252.7" y="64.5">IF Output</text>
<text x="16.5" y="83.6">IF Input</text>
<text x="26.7" y="97.5">C1 not used</text>
<text x="246.4" y="122.6">To Mute Switch/</text>
<text x="246.4" y="124.7">Relay (contacts</text>
<text x="149.9" y="129.8">From +12V</text>
<text x="149.9" y="131.8">External Supply</text>
<text x="246.4" y="126.7">closed for mute)</text>
<text x="246.4" y="134.1">To AGC On/Off</text>
<text x="246.4" y="136.1">Switch (SPST</text>
<text x="246.4" y="138.2">open for on)</text>
</g>
<text font-size="1.4" fill="#840000" x="160.4" y="202.3">(C) Todd F. Carney / Creative-Commons license (CC BY-SA 4.0)</text>
</svg>
